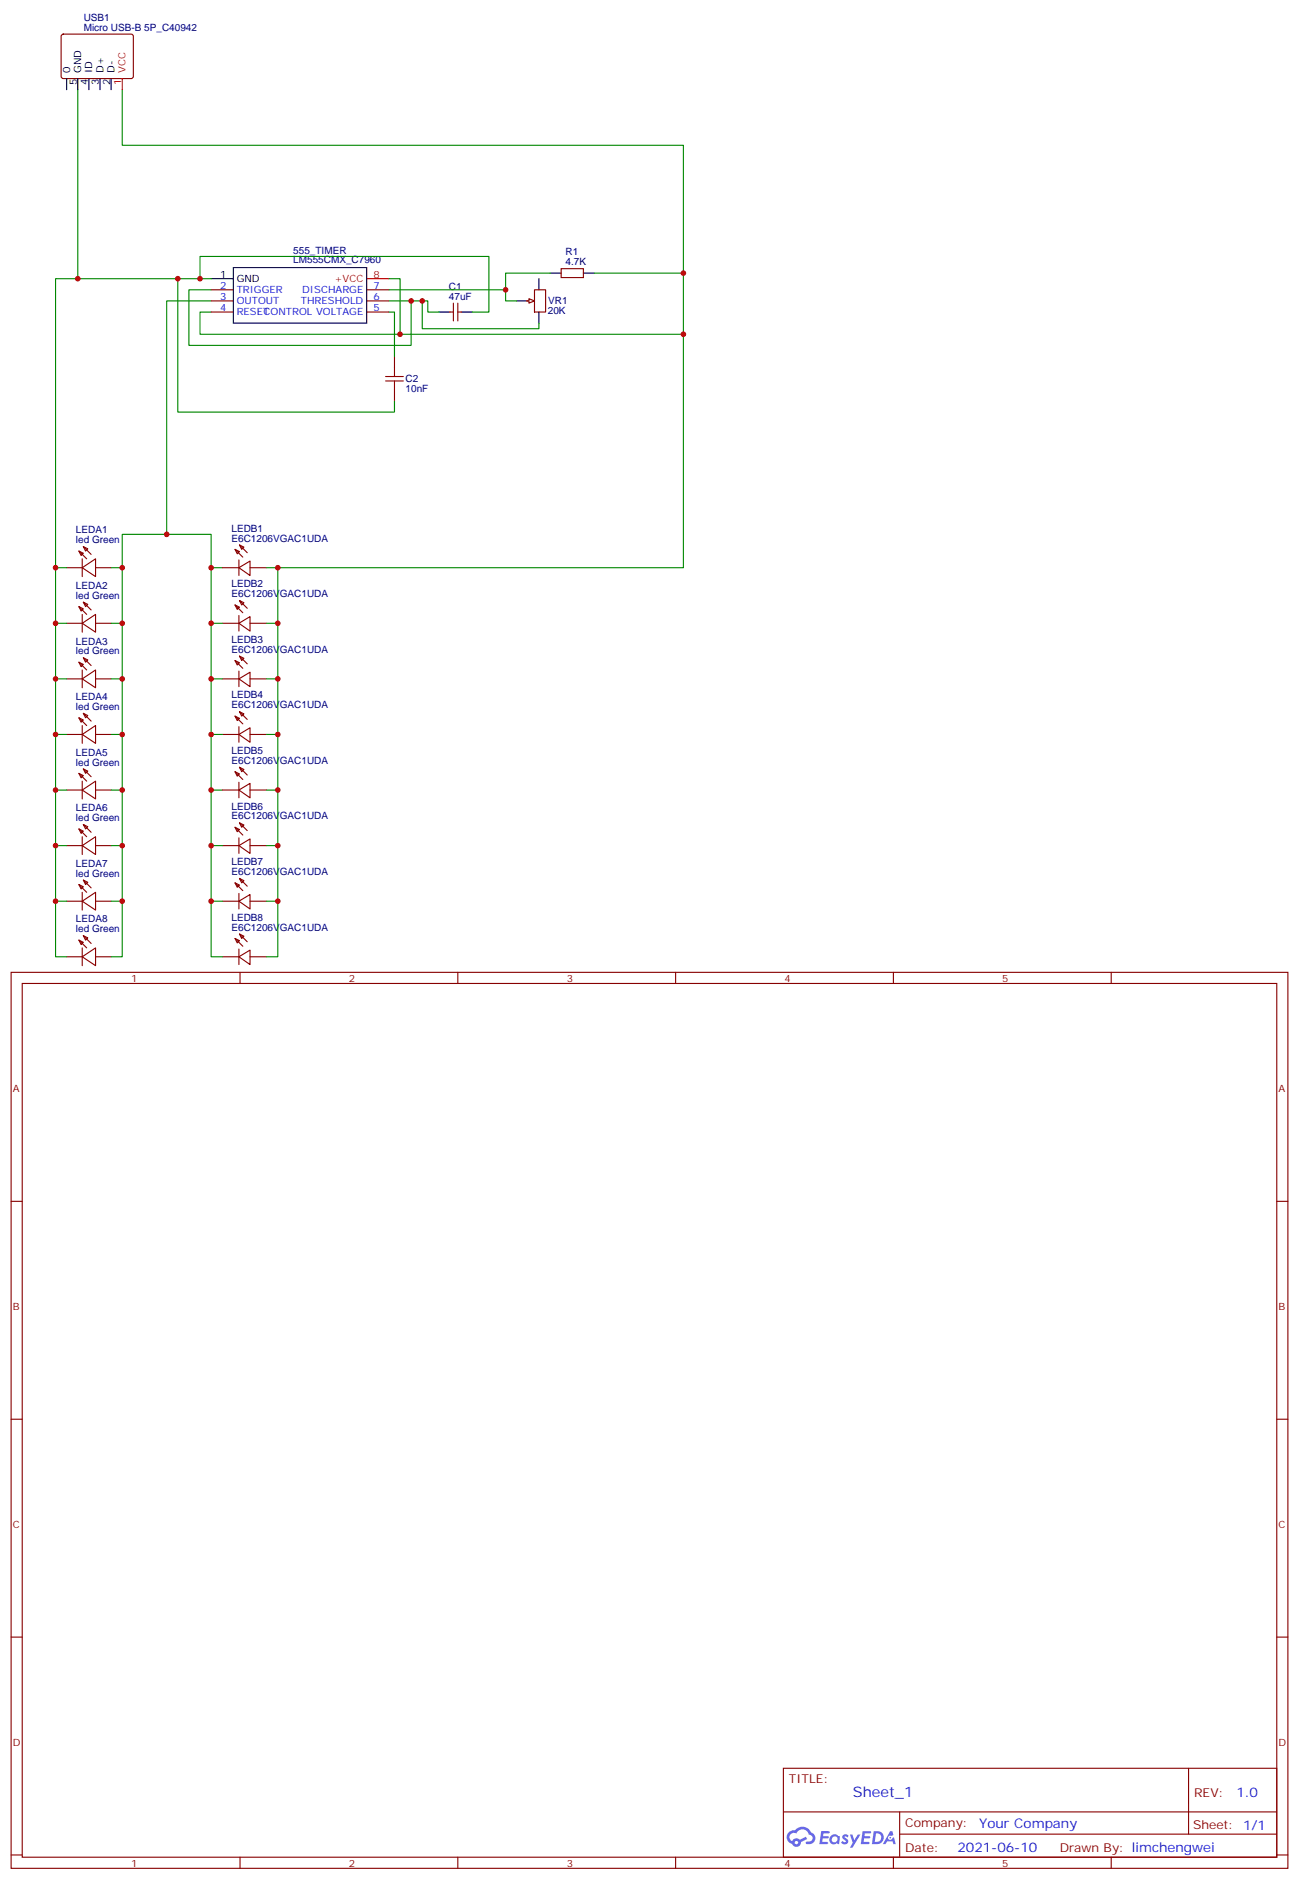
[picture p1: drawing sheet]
<svg xmlns="http://www.w3.org/2000/svg" width="412mm" height="597mm" viewBox="0 0 412 597" stroke-linecap="round" stroke-linejoin="round" font-family="sans-serif">
<g fill="none" stroke="#870000" stroke-width=".35">
<path d="M3.5 308.6h405.4v284.3h-405.4zM7.1 312.1h398.2v277.3h-398.2zM76.2 308.6v3.5M145.3 308.6v3.5M214.5 308.6v3.5M283.6 308.6v3.5M352.8 308.6v3.5M3.5 381.2h3.6M405.3 381.2h3.6M3.5 450.4h3.6M405.3 450.4h3.6M3.5 519.5h3.6"/>
<path d="M405.3 519.5h3.6M248.7 561.2h156.6v28.2h-156.6zM248.7 575h156.5M285.6 575v14.1M377.3 561.2v20.9M3.5 588.7h3.6M76.2 589.4v3.5M145.3 589.4v3.5M214.5 589.4v3.5M283.6 589.4v3.5M285.6 582.1h119.6M352.8 589.4v3.5"/>
<path d="M405.3 588.7h3.6"/>
</g>
<g fill="#5487ff">
<path d="M267.7 582.3a1.22 1.22 0 0 1 1.7 .3l-.4 .6a.47 .47 0 0 0-.3-.4 .47 .47 0 0 0-.5 .2l.1 .2a1.14 1.14 0 0 1 .8 1.7 1.14 1.14 0 0 1-1.9 0l-.2-.2 .5-.5 .7 .4a.29 .29 0 0 0 .3-.2 .29 .29 0 0 0-.2-.4 1.04 1.04 0 0 1-.6-1.7z"/>
<path d="M260.7 581.1h2.4l.3 .2-.2 .5h-1.8l-.1 .9h1.5l.3 .4-.3 .3h-1.6l-.2 1.1 1.7 .1 .2 .3-.2 .3h-2.6z"/>
<path d="M273.8 581.1l2.7 .2-.1 .5h-1.8l-.2 .9h1.6l.3 .4-.4 .3h-1.6l-.1 1.1 1.7 .1 .2 .3-.2 .3h-2.6z"/>
<path d="M282.6 581.1h.7l.3 1.2-.6 .4a.69 .69 0 0 0-1 .2 .69 .69 0 0 0 .4 1 .69 .69 0 0 0 .9-.6l.5-.3 .6 2.2h-.8l-.2-.8h-1.8l-.5 .8h-.8z"/>
<path d="M269.8 582.2h.8l.6 1.8 1.1-1.8h.9l-2.6 4.2h-.8l.9-1.6z"/>
<path d="M277.4 581.1l-.6 4.1h1.3a2.11 2.11 0 0 0 2.5-2.1 2.11 2.11 0 0 0-2.5-2zM278.1 581.8a1.43 1.43 0 0 1 1.6 1.6 1.43 1.43 0 0 1-2 1.1z"/>
<path d="M263.7 582.7a1.54 1.54 0 0 0-.1 2.2 1.54 1.54 0 0 0 2.2 .1l.6 .2 .3-2.3-.6-.2a1.49 1.49 0 0 0-2.4 0zM264 583.7a.94 .94 0 0 1 1.8 0 .94 .94 0 0 1-1.8 0z"/>
<path d="M250.4 581.5a2.18 2.18 0 0 0 1.1 3.7 1.44 1.44 0 0 0 1.6 .9 1.44 1.44 0 0 0 1.2-1.5l2-1-.5-.7-1.9 .9a1.47 1.47 0 0 0-2.4 .5 1.39 1.39 0 0 1-.7-2 1.39 1.39 0 0 1 2-.4 2.12 2.12 0 0 1 2.2-1.3 2.12 2.12 0 0 1 1.9 1.7 1.14 1.14 0 0 1 1.1 1.4 1.14 1.14 0 0 1-1.7 .7 .43 .43 0 0 0-.5 .4 .43 .43 0 0 0 .4 .5 1.98 1.98 0 0 0 2.5-1.3 1.98 1.98 0 0 0-1.2-2.5 3.1 3.1 0 0 0-5.3-.7l-.9 .1zM252.3 584.8a.55 .55 0 0 1 1.1 0 .55 .55 0 0 1-1.1 0z"/>
<circle cx="282.6" cy="583.2" r=".26"/>
</g>
<path d="M67 92h7.1M67 95.5h7.1M67 99h7.1M116.4 92h7.1M116.4 95.5h7.1M116.4 99h7.1M142.9 99h1M143.9 96.2v5.6M145.3 99h1.1M145.3 96.2v5.6M167.2 95.5h1.8M169.7 92h3.5v7h-3.5z" fill="none" stroke="#870000" stroke-width=".35"/>
<path d="M116.4 88.4h7.1" fill="none" stroke="#f00" stroke-width=".35"/>
<path d="M67 88.4h7.1M74.1 84.9h42.3v17.7h-42.3zM139.3 99h3.6M146.4 99h3.5M164 95.5h3.6M171.1 88.4v3.6M171.1 99v3.6" fill="none" stroke="#000" stroke-width=".35"/>
<path d="M24.7 28.5v59.9h42.3M38.8 28.5v17.6h178.2v60h-90M63.5 88.4v-7h91.7v17.6h-5.3M67 92h-7v17.6h70.5v-14.1h-7M123.5 88.4h3.5v17.7h-63.5v-7.1h3.5" fill="none" stroke="#008700" stroke-width=".35"/>
<path d="M167.9 94.8l1.8 .7-1.8 .7z" fill="#f0f0f0" stroke="#870000" stroke-width=".35"/>
<g fill="none" stroke="#008700" stroke-width=".35">
<path d="M24.7 88.4h-7.1v91.8h3.6M56.4 88.4v42.4h68.8v-3.6M67 95.5h-14.1v74.1M123.5 92h37v3.5h3.5M123.5 99h1.7v14.1M130.5 95.5h3.6v8.8h37v-1.7M134.1 95.5h1.7v3.5h3.5M174.6 86.7h-14.1v5.3M188.7 86.7h28.3M217 106.1v74.1h-132.3M17.6 180.2v123.4h3.6M17.6 197.8h3.6"/>
<path d="M35.3 180.2h3.5v-10.6h28.2v10.6h3.6M35.3 197.8h3.5M38.8 180.2v123.4h-3.5M67 180.2v123.4h3.6M67 197.8h3.6M84.7 197.8h3.5M88.2 180.2v123.4h-3.5M17.6 215.4h3.6M35.3 215.4h3.5M67 215.4h3.6M84.7 215.4h3.5M17.6 233.1h3.6"/>
<path d="M35.3 233.1h3.5M67 233.1h3.6M84.7 233.1h3.5M17.6 250.7h3.6M35.3 250.7h3.5M67 250.7h3.6M84.7 250.7h3.5M17.6 268.4h3.6M35.3 268.4h3.5M67 268.4h3.6M84.7 268.4h3.5M17.6 286h3.6"/>
<path d="M35.3 286h3.5M67 286h3.6M84.7 286h3.5"/>
</g>
<path d="M21.2 24.9v3.6M24.7 24.9v3.6M28.2 24.9v3.6M31.7 24.9v3.6M35.3 24.9v3.6M174.6 86.7h3.6M185.2 86.7h3.5" fill="none" stroke="#000" stroke-width=".35"/>
<g fill="none" stroke="#870000" stroke-width=".35">
<path d="M19.6 11l.5-.2 21.8 .1 .4 .6v13l-.7 .4h-21.8l-.4-.7v-12.7zM178.2 85.3h7v2.8h-7zM125.2 113.1v3.6M125.2 123.7v3.5M25 174.9l1.5 .7-.7 .7zM25 174.9l2.5 2.4M26.1 177.3v5.7M26.5 173.5l1.4 .7-.7 .7zM26.5 173.5l2.4 2.4M74.6 174.3l1.4 .7-.7 .8zM74.6 174.3l2.5 2.5M75.8 177.7v4.9"/>
<path d="M76 172.9l1.4 .7-.7 .7zM76 172.9l2.5 2.5M21.2 180.2h4.9M21.2 197.8h4.9M25 192.5l1.5 .7-.7 .7zM25 192.5l2.5 2.5M26.1 180.2l4.2-2.9v5.7zM26.1 197.8l4.2-2.8v5.6zM26.1 195v5.6M26.5 191.1l1.4 .7-.7 .7zM26.5 191.1l2.4 2.5M30.3 180.2h5"/>
<path d="M30.3 197.8h5M70.6 180.2h5.2M70.6 197.8h5.2M74.6 192l1.4 .7-.7 .7zM74.6 192l2.5 2.5M75.8 180.2l3.6-2.2v4.6zM75.8 197.8l3.6-2.1v4.6zM75.8 195.3v5M76 190.6l1.4 .7-.7 .7zM76 190.6l2.5 2.4M79.4 180.2h5.3M79.4 197.8h5.3"/>
<path d="M21.2 215.4h4.9M25 210.1l1.5 .8-.7 .7zM25 210.1l2.5 2.5M26.1 215.4l4.2-2.8v5.7zM26.1 212.6v5.7M26.5 208.7l1.4 .7-.7 .7zM26.5 208.7l2.4 2.5M30.3 215.4h5M70.6 215.4h5.2M74.6 209.6l1.4 .7-.7 .7zM74.6 209.6l2.5 2.5M75.8 215.4l3.6-2.1v4.6z"/>
<path d="M75.8 213v4.9M76 208.2l1.4 .7-.7 .7zM76 208.2l2.5 2.5M79.4 215.4h5.3M21.2 233.1h4.9M25 227.8l1.5 .7-.7 .7zM25 227.8l2.5 2.5M26.1 233.1l4.2-2.8v5.6zM26.1 230.3v5.6M26.5 226.4l1.4 .7-.7 .7zM26.5 226.4l2.4 2.4M30.3 233.1h5"/>
<path d="M70.6 233.1h5.2M74.6 227.3l1.4 .7-.7 .7zM74.6 227.3l2.5 2.4M75.8 233.1l3.6-2.1v4.5zM75.8 230.6v4.9M76 225.8l1.4 .8-.7 .7zM76 225.8l2.5 2.5M79.4 233.1h5.3M21.2 250.7h4.9M25 245.4l1.5 .7-.7 .7zM25 245.4l2.5 2.5M26.1 250.7l4.2-2.8v5.6z"/>
<path d="M26.1 247.9v5.6M26.5 244l1.4 .7-.7 .7zM26.5 244l2.4 2.5M30.3 250.7h5M70.6 250.7h5.2M74.6 244.9l1.4 .7-.7 .7zM74.6 244.9l2.5 2.5M75.8 250.7l3.6-2.1v4.6zM75.8 248.2v5M76 243.5l1.4 .7-.7 .7zM76 243.5l2.5 2.5M79.4 250.7h5.3"/>
<path d="M21.2 268.4h4.9M25 263.1l1.5 .7-.7 .7zM25 263.1l2.5 2.4M26.1 268.4l4.2-2.9v5.7zM26.1 265.5v5.7M26.5 261.7l1.4 .7-.7 .7zM26.5 279.3l1.4 .7-.7 .7zM26.5 261.7l2.4 2.4M26.5 279.3l2.4 2.5M30.3 268.4h5M70.6 268.4h5.2M74.6 262.5l1.4 .7-.7 .7z"/>
<path d="M74.6 262.5l2.5 2.5M75.8 268.4l3.6-2.2v4.6zM75.8 265.9v4.9M76 261.1l1.4 .7-.7 .7zM76 278.8l1.4 .7-.7 .7zM76 261.1l2.5 2.5M76 278.8l2.5 2.4M79.4 268.4h5.3M21.2 286h4.9M25 280.7l1.5 .7-.7 .7zM25 298.3l1.5 .7-.7 .8zM25 280.7l2.5 2.5"/>
<path d="M25 298.3l2.5 2.5M26.1 286l4.2-2.8v5.6zM26.1 283.2v5.6M26.5 296.9l1.4 .7-.7 .7zM26.5 296.9l2.4 2.5M30.3 286h5M70.6 286h5.2M74.6 280.2l1.4 .7-.7 .7zM74.6 297.8l1.4 .7-.7 .7zM74.6 280.2l2.5 2.4M74.6 297.8l2.5 2.5M75.8 286l3.6-2.1v4.6z"/>
<path d="M75.8 283.5v5M76 296.4l1.4 .7-.7 .7zM76 296.4l2.5 2.5M79.4 286h5.3M21.2 303.6h4.9M26.1 303.6l4.2-2.8v5.7zM26.1 300.8v5.7M30.3 303.6h5M70.6 303.6h5.2M75.8 303.6l3.6-2.1v4.6zM75.8 301.2v4.9M79.4 303.6h5.3"/>
</g>
<path d="M122.4 119.5h5.7M125.2 116.7v2.8M122.4 120.9h5.7M125.2 120.9v2.8" fill="none" stroke="#a10000" stroke-width=".35"/>
<path d="M38.8 24.9v3.6" fill="none" stroke="#f00" stroke-width=".35"/>
<g fill="#c00">
<circle cx="127" cy="106.1" r=".88"/>
<circle cx="63.5" cy="88.4" r=".88"/>
<circle cx="130.5" cy="95.5" r=".88"/>
<circle cx="160.5" cy="92" r=".88"/>
<circle cx="217" cy="86.7" r=".88"/>
<circle cx="134.1" cy="95.5" r=".88"/>
<circle cx="56.4" cy="88.4" r=".88"/>
<circle cx="52.9" cy="169.6" r=".88"/>
<circle cx="24.7" cy="88.4" r=".88"/>
<circle cx="217" cy="106.1" r=".88"/>
<circle cx="38.8" cy="180.2" r=".88"/>
<circle cx="17.6" cy="180.2" r=".88"/>
<circle cx="17.6" cy="286" r=".88"/>
<circle cx="38.8" cy="286" r=".88"/>
<circle cx="38.8" cy="268.4" r=".88"/>
<circle cx="17.6" cy="268.4" r=".88"/>
<circle cx="17.6" cy="250.7" r=".88"/>
<circle cx="38.8" cy="250.7" r=".88"/>
<circle cx="38.8" cy="233.1" r=".88"/>
<circle cx="17.6" cy="233.1" r=".88"/>
<circle cx="38.8" cy="215.4" r=".88"/>
<circle cx="17.6" cy="215.4" r=".88"/>
<circle cx="17.6" cy="197.8" r=".88"/>
<circle cx="38.8" cy="197.8" r=".88"/>
<circle cx="88.2" cy="180.2" r=".88"/>
<circle cx="67" cy="180.2" r=".88"/>
<circle cx="67" cy="286" r=".88"/>
<circle cx="88.2" cy="286" r=".88"/>
<circle cx="88.2" cy="268.4" r=".88"/>
<circle cx="67" cy="268.4" r=".88"/>
<circle cx="67" cy="250.7" r=".88"/>
<circle cx="88.2" cy="250.7" r=".88"/>
<circle cx="88.2" cy="233.1" r=".88"/>
<circle cx="67" cy="233.1" r=".88"/>
<circle cx="67" cy="215.4" r=".88"/>
<circle cx="88.2" cy="215.4" r=".88"/>
<circle cx="88.2" cy="197.8" r=".88"/>
<circle cx="67" cy="197.8" r=".88"/>
</g>
<text font-size="4.6" fill="#00f" x="270.8" y="570.2">Sheet_1</text>
<g font-size="4.2" fill="#00f">
<text x="392.5" y="570.4">1.0</text>
<text x="310.9" y="580">Your Company</text>
<text x="304" y="587.8">2021-06-10</text>
</g>
<g font-size="3.9" fill="#800">
<text x="250.5" y="565.7">TITLE:</text>
<text x="379.1" y="570.4">REV:</text>
<text x="287.4" y="579.9">Company:</text>
<text x="378.7" y="580.6">Sheet: 1/1</text>
<text x="287.4" y="587.6">Date:</text>
<text x="336.4" y="587.7">Drawn By: limchengwei</text>
</g>
<g font-size="3.2" fill="#000080">
<text x="26.6" y="9.8">Micro USB-B 5P_C40942</text>
<text x="26.6" y="6.6">USB1</text>
<text x="93.1" y="83.6">LM555CMX_C7960</text>
<text x="93.1" y="80.5">555_TIMER</text>
<text x="179.6" y="81">R1</text>
<text x="179.6" y="84.2">4.7K</text>
<text x="142.5" y="95.1">47uF</text>
<text x="142.5" y="92">C1</text>
<text x="173.9" y="99.8">20K</text>
<text x="174" y="96.6">VR1</text>
<text x="128.8" y="124.5">10nF</text>
<text x="128.8" y="121.3">C2</text>
<text x="24.1" y="172.4">led Green</text>
<text x="24.1" y="169.3">LEDA1</text>
<text x="73.5" y="171.9">E6C1206VGAC1UDA</text>
<text x="73.5" y="168.7">LEDB1</text>
<text x="24.1" y="190">led Green</text>
<text x="24.1" y="186.9">LEDA2</text>
<text x="73.5" y="189.5">E6C1206VGAC1UDA</text>
<text x="73.5" y="186.4">LEDB2</text>
<text x="24.1" y="207.7">led Green</text>
<text x="24.1" y="204.5">LEDA3</text>
<text x="73.5" y="207.2">E6C1206VGAC1UDA</text>
<text x="73.5" y="204">LEDB3</text>
<text x="73.5" y="221.6">LEDB4</text>
<text x="24.1" y="225.3">led Green</text>
<text x="24.1" y="222.2">LEDA4</text>
<text x="73.5" y="224.8">E6C1206VGAC1UDA</text>
<text x="24.1" y="239.8">LEDA5</text>
<text x="73.5" y="239.3">LEDB5</text>
<text x="24.1" y="243">led Green</text>
<text x="73.5" y="242.4">E6C1206VGAC1UDA</text>
<text x="24.1" y="257.5">LEDA6</text>
<text x="73.5" y="256.9">LEDB6</text>
<text x="24.1" y="260.6">led Green</text>
<text x="73.5" y="260.1">E6C1206VGAC1UDA</text>
<text x="24.1" y="275.1">LEDA7</text>
<text x="73.5" y="274.6">LEDB7</text>
<text x="24.1" y="278.2">led Green</text>
<text x="73.5" y="277.7">E6C1206VGAC1UDA</text>
<text x="24.1" y="292.7">LEDA8</text>
<text x="73.5" y="292.2">LEDB8</text>
<text x="24.1" y="295.9">led Green</text>
<text x="73.5" y="295.3">E6C1206VGAC1UDA</text>
</g>
<g font-size="3.2">
<text x="22.2" y="23.2" transform="rotate(-90 22.2 23.2)">0</text>
<text x="25.8" y="23.2" transform="rotate(-90 25.8 23.2)">GND</text>
<text x="29.3" y="23.2" transform="rotate(-90 29.3 23.2)">ID</text>
<text x="32.8" y="23.2" transform="rotate(-90 32.8 23.2)">D+</text>
<text x="36.3" y="23.2" transform="rotate(-90 36.3 23.2)">D-</text>
<text x="24.3" y="27" transform="rotate(-90 24.3 27)">5</text>
<text x="27.9" y="27" transform="rotate(-90 27.9 27)">4</text>
<text x="31.4" y="27" transform="rotate(-90 31.4 27)">3</text>
<text x="34.9" y="27" transform="rotate(-90 34.9 27)">2</text>
<text x="69.9" y="88.1">1</text>
<text x="75.1" y="89.5">GND</text>
</g>
<g font-size="3.2" fill="#f00">
<text x="39.9" y="23.2" transform="rotate(-90 39.9 23.2)">VCC</text>
<text x="38.5" y="27" transform="rotate(-90 38.5 27)">1</text>
<text x="106.2" y="89.5">+VCC</text>
<text x="118.5" y="88.1">8</text>
</g>
<g font-size="3.2" fill="#00f">
<text x="69.9" y="91.6">2</text>
<text x="69.9" y="95.1">3</text>
<text x="75.1" y="93">TRIGGER</text>
<text x="96" y="93">DISCHARGE</text>
<text x="118.5" y="95.1">6</text>
<text x="118.5" y="91.6">7</text>
<text x="69.9" y="98.7">4</text>
<text x="75.1" y="96.6">OUTOUT</text>
<text x="75.1" y="100.1">RESET</text>
<text x="83.7" y="100.1">CONTROL VOLTAGE</text>
<text x="95.5" y="96.6">THRESHOLD</text>
<text x="118.5" y="98.7">5</text>
</g>
<g font-size="3.2" fill="#800">
<text x="41.6" y="311.6">1</text>
<text x="110.8" y="311.6">2</text>
<text x="179.9" y="311.6">3</text>
<text x="249.1" y="311.6">4</text>
<text x="318.2" y="311.6">5</text>
<text x="4.1" y="346.7">A</text>
<text x="405.9" y="346.7">A</text>
<text x="4.1" y="415.8">B</text>
<text x="405.9" y="415.8">B</text>
<text x="4.1" y="485">C</text>
<text x="405.9" y="485">C</text>
<text x="4.1" y="554.1">D</text>
<text x="405.9" y="554.1">D</text>
<text x="41.6" y="592.4">1</text>
<text x="110.8" y="592.4">2</text>
<text x="179.9" y="592.4">3</text>
<text x="249.1" y="592.4">4</text>
<text x="318.2" y="592.4">5</text>
</g>
</svg>
